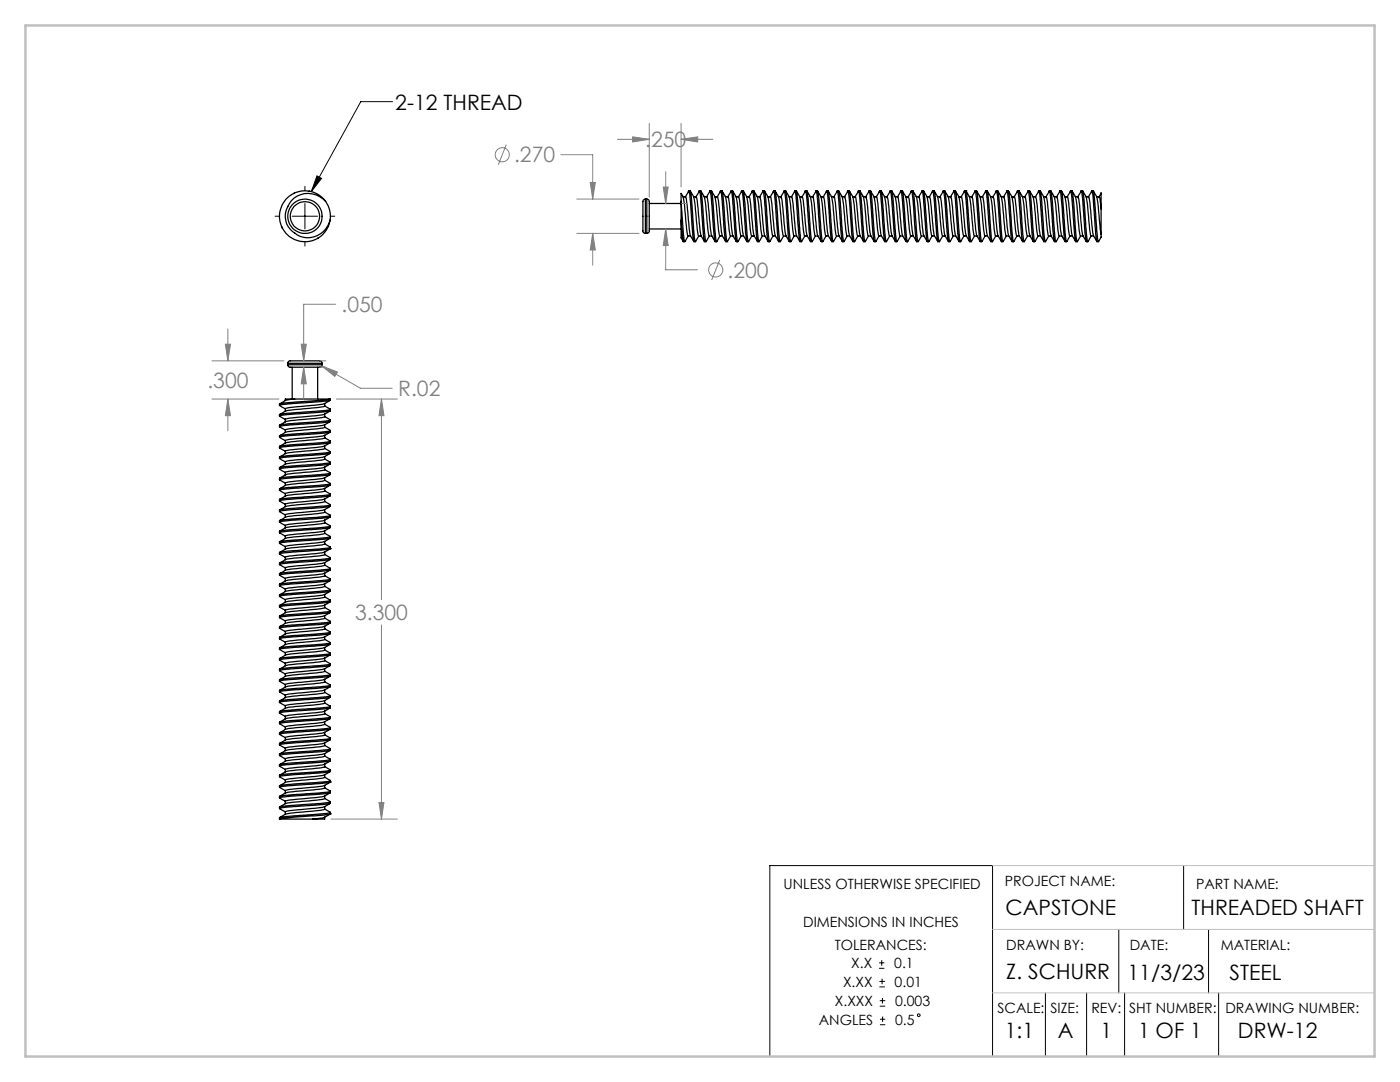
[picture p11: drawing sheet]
<svg xmlns="http://www.w3.org/2000/svg" width="279mm" height="216mm" viewBox="0 0 279 216" stroke-linecap="round" stroke-linejoin="round" font-family="sans-serif">
<g fill="none" stroke="#000" stroke-width=".25">
<path d="M58.8 38.5l-.2 .1M61.7 38.1l.1 .1M128.8 39.7l-.4 .2-.1 .2v5.8a.52 .52 0 0 0 .5 .7M128.8 39.7v6.9M128.8 39.7h.3M129.1 39.7l.3 .2 .2 .2v5.8a.52 .52 0 0 1-.5 .7M129.1 39.7v6.9M136.3 39.2h.5l.1 .3 .6 5.8a4.7 4.7 0 0 0 1 2.9M136.7 39.4l.8-1.3 .3 2.1 .5 7.4 .2 .6h.3M137.4 38.1h.4l.1 .8 .6 7.5 .2 1.8 .8-1.1M137.8 38.1a5.1 5.1 0 0 1 1 3.7l.3 3.9 .4 1.4M138.4 39.2h.6l.1 .7 .5 5.1a5.2 5.2 0 0 0 1 3.2"/>
<path d="M138.8 39.4l.8-1.3 .2 1.3 .6 8.2 .2 .6h.3M139.6 38.1h.2l.2 .3 .6 7.8 .3 2 .7-1.1M139.9 38.1a5.1 5.1 0 0 1 1 3.7l.4 3.9 .3 1.4M140.5 39.2h.5l.2 .3 .5 5.8a4.5 4.5 0 0 0 1 2.9M140.9 39.4l.8-1.3 .3 1.8 .6 7.6 .1 .7h.3M141.7 38.1a.45 .45 0 0 1 .4 .5l.6 7.3 .3 2.3 .7-1.1M142 38.1a5.1 5.1 0 0 1 1 3.7l.4 3.9 .3 1.4M142.6 39.2h.6l.2 .7 .5 5.1a5.2 5.2 0 0 0 .9 3.2M143.7 38.3l.1-.2 .3 1.3 .6 8.1 .1 .7h.3M143.7 38.3l-.6 1.1M143.8 38.1h.3l.2 .8 .5 7.5 .3 1.8 .7-1.1M144.1 38.1a5.1 5.1 0 0 1 1 3.7l.4 3.9 .3 1.4"/>
<path d="M144.7 39.2h.6l.1 .3 .6 5.8a4.5 4.5 0 0 0 .9 2.9M145.8 38.3l.1-.2 .3 1 .6 8.7 .2 .4h.2M145.8 38.3l-.6 1.1M145.9 38.1h.3l.1 .4 .7 8.2 .2 1.5 .7-1.1M146.2 38.1a5.1 5.1 0 0 1 1 3.7l.4 3.9 .3 1.4M146.9 39.2h.5l.2 .8 .5 5a5.2 5.2 0 0 0 .9 3.2M147.3 39.4l.8-1.3 .8 9.7 .1 .4h.4M148 38.1a.59 .59 0 0 1 .5 .8l.6 7.9 .2 1.4 .7-1.1M148.3 38.1a5.1 5.1 0 0 1 1.1 3.7l.3 3.9 .3 1.4M149 39.2h.5l.1 .4 .6 5.7a4.5 4.5 0 0 0 1 2.9M149.4 39.4l.8-1.3 .3 2.1 .5 7.4 .2 .6h.3M150.1 38.1h.4l.1 .5 .6 8.1 .2 1.5 .8-1.1"/>
<path d="M150.5 38.1a5.1 5.1 0 0 1 1 3.7l.3 3.9 .4 1.4M151.1 39.2h.6l.1 .8 .5 5.1a5.2 5.2 0 0 0 1 3.1M151.5 39.4l.8-1.3 .2 1.3 .6 8.2 .2 .6h.3M152.3 38.1l.3 .1 .2 1 .4 6.7 .4 2.3 .7-1.1M152.6 38.1a5.1 5.1 0 0 1 1 3.7l.4 3.9 .3 1.4M153.2 39.2h.5l.1 .2 .6 5.4a5.7 5.7 0 0 0 1 3.4M153.6 39.4l.8-1.3 .2 1 .7 8.5 .1 .6h.3M154.4 38.1h.3l.1 .6 .6 7.6 .3 1.9 .7-1.1M154.7 38.1a5.1 5.1 0 0 1 1 3.7l.4 3.9 .3 1.4M155.3 39.2h.6l.2 .8 .5 5.1a5 5 0 0 0 .9 3.1M155.8 39.4l.7-1.3 .3 1.7 .6 7.8a.52 .52 0 0 0 .4 .6M156.5 38.1l.3 .1 .3 1.4 .4 6.8 .3 1.8 .7-1.1"/>
<path d="M156.8 38.1a5.1 5.1 0 0 1 1 3.7l.4 3.9 .3 1.4M157.4 39.2h.6l.1 .2 .5 5.4a5.5 5.5 0 0 0 1 3.4M157.9 39.4l.7-1.3 .3 1.3 .6 7.8 .1 .9 .3 .1M158.6 38.1h.4v.4l.6 7.8 .3 1.9 .7-1.1M158.9 38.1a5.1 5.1 0 0 1 1 3.7l.4 3.9 .3 1.4M159.6 39.2h.5l.2 .8 .5 5.1a5 5 0 0 0 .9 3.1M160.6 38.3l.2-.2 .9 10 .4 .1M160.7 38.3l-.7 1.1M160.7 38.1a.58 .58 0 0 1 .5 .8l.6 7.8 .3 1.5 .6-1.1M161 38.1a5.1 5.1 0 0 1 1.1 3.7l.3 3.9 .3 1.4M161.7 39.2h.5l.1 .2 .6 5.5a5.5 5.5 0 0 0 1 3.3M162.1 39.4l.7-1.3 .4 1.7 .6 8 .1 .4h.3"/>
<path d="M162.8 38.1h.4M163.2 38.1l.2 1.5 .5 7a2.42 2.42 0 0 0 .3 1.6l.7-1.1M163.2 38.1a5.1 5.1 0 0 1 1 3.7l.3 3.9 .4 1.4M163.8 39.2h.6l.1 .8 .5 5.1a5 5 0 0 0 1 3.1M164.2 39.4l.8-1.3 .2 1.3 .7 8.4 .1 .4h.3M165 38.1h.3l.1 .6 .6 7.6 .3 1.9 .7-1.1M165.3 38.1a5.1 5.1 0 0 1 1 3.7l.4 3.9 .3 1.4M165.9 39.2h.5l.1 .2 .6 5.5a5.5 5.5 0 0 0 1 3.3M166.3 39.4l.8-1.3 .2 1 .7 8.4 .1 .7h.3M167.1 38.1h.3l.1 .6 .6 7.2 .3 2.3 .7-1.1M167.4 38.1a5.1 5.1 0 0 1 1 3.7l.4 3.9 .3 1.4M168 39.2h.6l.2 .8 .5 5.1a5 5 0 0 0 .9 3.1"/>
<path d="M168.5 39.4l.7-1.3 .3 1.7 .6 7.8 .1 .6h.3M169.2 38.1h.3l.2 .9 .6 7.7 .2 1.5 .7-1.1M169.5 38.1a5.1 5.1 0 0 1 1 3.7l.4 3.9 .3 1.4M170.1 39.2h.6l.1 .2 .5 5.5a5.5 5.5 0 0 0 1 3.3M170.6 39.4l.7-1.3a9.3 9.3 0 0 1 .4 3.4l.5 6.3 .1 .4h.3M171.3 38.1h.3l.1 .4 .7 8.2 .2 1.5 .7-1.1M171.6 38.1a5.1 5.1 0 0 1 1 3.7l.4 3.9 .3 1.4M172.3 39.2h.5l.1 .3 .6 5.6a5 5 0 0 0 .9 3.1M172.7 39.4l.8-1.3 .8 9.5 .2 .6h.3M173.4 38.1h.3l.2 .8 .6 7.8 .3 1.5 .6-1.1M173.7 38.1a5.1 5.1 0 0 1 1.1 3.7l.3 3.9 .3 1.4M174.4 39.2h.5l.1 .2 .6 5.5a5.5 5.5 0 0 0 1 3.3"/>
<path d="M175.4 38.3l.2-.2 .2 1.4 .7 8.4 .1 .3h.3M175.5 38.3l-.7 1.1M175.5 38.1h.4l.1 .9 .5 6.1a8.4 8.4 0 0 0 .4 3.1l.7-1.1M175.9 38.1a5.1 5.1 0 0 1 1 3.7l.3 3.9 .4 1.4M176.5 39.2h.6l.1 .5 .5 5.4a5 5 0 0 0 1 3.1M176.9 39.4l.8-1.3 .3 2.2 .6 7.7 .1 .2h.3M177.7 38.1h.3l.1 .7 .6 7.9 .3 1.5 .7-1.1M178 38.1a5.1 5.1 0 0 1 1 3.7l.4 3.9 .3 1.4M178.6 39.2h.5l.1 .2 .6 5.5a5.5 5.5 0 0 0 1 3.3M179 39.4l.8-1.3 .3 2.1 .6 7.5 .1 .5h.3M179.8 38.1a.48 .48 0 0 1 .4 .6l.6 7.1 .3 2.4M180.1 38.1a5.1 5.1 0 0 1 1 3.7l.4 3.9 .3 1.4"/>
<path d="M180.7 39.2h.6l.1 .5 .6 5.4a5 5 0 0 0 .9 3.1M181.2 39.4l.7-1.3 .3 2.1 .6 7.3 .1 .7h.3M181.9 38.1h.3l.2 .6 .5 7.6 .3 1.9 .7-1.1M182.2 38.1a5.1 5.1 0 0 1 1 3.7l.4 3.9 .3 1.4M182.8 39.2h.6l.1 .2 .5 5.5a5.4 5.4 0 0 0 1 3.3M183.9 38.3l.1-.2 .3 1 .6 8.4 .1 .7h.3M183.9 38.3l-.6 1.1M184 38.1h.3l.2 .6 .5 7.6 .3 1.9 .7-1.1M184.3 38.1a5.1 5.1 0 0 1 1 3.7l.4 3.9 .3 1.4M185 39.2h.5l.2 .5 .5 5.5a4.9 4.9 0 0 0 .9 3M186 38.3l.2-.2 .8 9.6 .1 .5h.4M186.1 38.3l-.7 1.1"/>
<path d="M186.1 38.1a.53 .53 0 0 1 .5 .6l.5 7.7 .3 1.8 .7-1.1M186.4 38.1a5.1 5.1 0 0 1 1.1 3.7l.3 3.9 .3 1.4M187.1 39.2h.5l.1 .2 .6 5.5a5.4 5.4 0 0 0 1 3.3M188.1 38.3l.2-.2 .3 1.7 .6 8 .1 .4h.3M188.2 38.3l-.7 1.1M188.2 38.1h.4l.1 .6 .6 7.6 .2 1.9 .8-1.1M188.6 38.1a5.1 5.1 0 0 1 1 3.7l.3 3.9 .4 1.4M189.2 39.2h.5l.2 .5 .5 5.5a4.9 4.9 0 0 0 1 3M189.6 39.4l.8-1.3 .3 1.7 .5 7.4 .1 .9 .4 .1M190.4 38.1h.2l.2 .3 .6 8.3 .3 1.5 .7-1.1M190.7 38.1a5.1 5.1 0 0 1 1 3.7l.4 3.9 .3 1.4M191.3 39.2h.5l.1 .2 .6 5.5a5.3 5.3 0 0 0 1 3.3"/>
<path d="M191.7 39.4l.8-1.3 .3 2.1 .6 7.4 .1 .6h.3M192.5 38.1h.3M192.8 38.1h.1M192.8 38.1a5.1 5.1 0 0 1 1 3.7l.4 3.9 .3 1.4-.6 1.1-.2-.2-.2-1.3-.4-6.7zM193.4 39.2h.6l.1 .5 .6 5.5a4.9 4.9 0 0 0 .9 3M193.9 39.4l.7-1.3 .3 1.3 .6 8.4 .1 .4h.3M194.6 38.1h.3l.2 .6 .6 8 .2 1.5 .7-1.1M194.9 38.1a5.1 5.1 0 0 1 1 3.7l.4 3.9 .3 1.4M195.5 39.2h.6l.1 .2 .5 5.5a5.3 5.3 0 0 0 1 3.3M196 39.4l.7-1.3 .3 1.4 .6 8.1 .1 .6h.3M196.7 38.1h.3M197 38.1l.3 1.6 .5 6.7a2.88 2.88 0 0 0 .3 1.8l.6-1.1"/>
<path d="M197 38.1a5.1 5.1 0 0 1 1 3.7l.4 3.9 .3 1.4M197.7 39.2h.5l.2 .5 .5 5.5a4.9 4.9 0 0 0 .9 3M198.1 39.4l.8-1.3 .2 1.3 .6 8.1 .1 .7h.4M198.8 38.1h.3l.1 .3 .5 6a11.5 11.5 0 0 0 .5 3.8l.6-1.1M199.1 38.1a5.1 5.1 0 0 1 1.1 3.7l.3 3.9 .3 1.4M199.8 39.2h.5l.1 .2 .6 5.5a5.3 5.3 0 0 0 1 3.3M200.2 39.4l.8-1.3 .8 9.1 .2 1h.3M200.9 38.1h.3l.2 .3 .6 8.3 .2 1.5 .8-1.1M201.3 38.1a5.1 5.1 0 0 1 1 3.7l.3 3.9 .4 1.4M201.9 39.2h.5l.2 .6 .5 5.4a4.8 4.8 0 0 0 1 3M202.3 39.4l.8-1.3 .3 1.7 .5 7.5 .2 .9h.3M203.1 38.1h.3l.2 .8 .5 7.9 .3 1.4 .7-1.1"/>
<path d="M203.4 38.1a5.1 5.1 0 0 1 1 3.7l.4 3.9 .3 1.4M204 39.2h.5l.1 .2 .6 5.5a5.3 5.3 0 0 0 1 3.3M204.4 39.4l.8-1.3 .3 1.3 .6 8.4 .1 .4h.3M205.2 38.1h.3l.1 .6 .6 7.7 .3 1.8 .7-1.1M205.5 38.1a5.1 5.1 0 0 1 1 3.7l.4 3.9 .3 1.4M206.1 39.2h.6l.1 .6 .6 5.4a4.8 4.8 0 0 0 .9 3M206.6 39.4l.7-1.3 .3 1.3 .6 8.4 .1 .4h.3M207.3 38.1h.3l.2 .6 .6 8 .2 1.5 .7-1.1M207.6 38.1a5.1 5.1 0 0 1 1 3.7l.4 3.9 .3 1.4M208.2 39.2h.6l.1 .2 .5 5.6a5.2 5.2 0 0 0 1 3.2M208.7 39.4l.7-1.3 .4 2.5 .4 6.3 .2 1.2 .3 .1M209.4 38.1a.54 .54 0 0 1 .5 .8l.5 7 .3 2.3 .7-1.1"/>
<path d="M209.7 38.1a5.1 5.1 0 0 1 1 3.7l.4 3.9 .3 1.4M210.4 39.2h.5l.2 .6 .5 5.4a4.8 4.8 0 0 0 .9 3M210.8 39.4l.7-1.3 .3 1.4 .6 8 .1 .7h.4M211.5 38.1h.3M211.8 38.1a5.1 5.1 0 0 1 1.1 3.7l.3 3.9 .3 1.4-.7 1.1-.2-1.5-.4-6.2zM212.5 39.2h.5l.1 .2 .6 5.6a5.2 5.2 0 0 0 1 3.2M212.9 39.4l.8-1.3 .2 1.3 .6 7.9 .2 .9h.3M213.6 38.1h.4l.1 .8 .6 7.5 .2 1.8 .8-1.1M214 38.1a5.1 5.1 0 0 1 1 3.7l.3 3.9 .4 1.4M214.6 39.2h.5l.2 .6 .5 5.4a4.8 4.8 0 0 0 1 3M215 39.4l.8-1.3 .3 1.7 .5 7.8 .2 .6h.3M215.8 38.1h.3l.1 .6 .6 7.6 .3 1.9 .7-1.1"/>
<path d="M216.1 38.1a5.1 5.1 0 0 1 1 3.7l.4 3.9 .3 1.4M216.7 39.2h.5l.1 .2 .6 5.6a5.2 5.2 0 0 0 1 3.2M217.1 39.4l.8-1.3 .2 1 .7 8.7 .1 .4h.3M217.9 38.1h.3l.1 .6 .6 7.1 .3 2.4a1.5 1.5 0 0 0 .5-1.4M218.2 38.1a5.1 5.1 0 0 1 1 3.7l.5 5M218.8 39.2l.6 .1 .3 2.4M219.3 39.4l.4-.9v3.2M56.3 45.3v.1M56.3 45.5h.1M63.6 47.4l-.1 .1M65 40.2a4.5 4.5 0 0 0-6.1-.9 4.5 4.5 0 0 0-1.4 6 4.6 4.6 0 0 0 7.6 .3l.8-1.6M65 40.2l-.2-.3a5.1 5.1 0 0 0-4.9-1.7 5.1 5.1 0 0 0-2.6 8.6 5.1 5.1 0 0 0 8.6-2.8"/>
<path d="M65 40.2a5.1 5.1 0 0 1 .9 3.8M128.8 46.6h.3M129.6 40.6h6.3M129.6 45.7h6.3M135.9 40.2v-1.6a6.7 6.7 0 0 1 .8 3.8l.3 3.3 .3 1.4M135.9 40.2l.5 6.5 .3 1.5 .6-1.1M135.9 44v3.4l.4 .8M135.9 44l.4 4 .1 .2h.3M135.9 40.2v3.8M137.3 47.1h.5M139.5 47.1h.4M141.6 47.1h.5"/>
<path d="M143.7 47.1h.5M145.8 47.1h.5M147.9 47.1h.5M150 47.1h.5M152.2 47.1h.4M154.3 47.1h.5M156.4 47.1h.5M158.5 47.1h.5M160.6 47.1h.5M162.7 47.1h.5M164.9 47.1h.4M167 47.1h.5"/>
<path d="M169.1 47.1h.5M171.2 47.1h.5M173.3 47.1h.5M175.4 47.1h.5M177.6 47.1h.4M179.7 47.1h.5M181.8 47.1l-.7 1.1M181.8 47.1h.5M183.9 47.1h.5M186 47.1h.5M188.1 47.1h.5M190.3 47.1h.4"/>
<path d="M192.4 47.1h.5M194.5 47.1h.5M196.6 47.1h.5M198.7 47.1h.5M200.8 47.1h.5M203 47.1h.4M205.1 47.1h.5M207.2 47.1h.5M209.3 47.1h.5M211.4 47.1h.5M213.5 47.1h.5M215.7 47.1h.4"/>
<path d="M217.8 47.1h.5M219.7 41.7v5.1M57.4 72.8l.2 .3a12.5 12.5 0 0 0 3.9 .2h2.4l.3-.2 .1-.3M57.4 72.5l.2-.4a12.5 12.5 0 0 1 3.9-.1h2.4l.3 .2 .1 .3M57.4 72.8h6.9M57.4 72.5h6.9M57.4 72.5v.3M58.3 73.3v6.3M58.8 79.6a5.2 5.2 0 0 0-3 1M58.8 79.6h-1.9v.3M58.8 79.6h7.1l-2.1 .3-7.4 .5-.6 .2v.3M63.4 73.3v6.3"/>
<path d="M64.3 72.5v.3M65.9 79.9a5.4 5.4 0 0 1-3.7 1l-2.1 .2a8.4 8.4 0 0 0-3.2 .5M65.9 79.9l-1.9 .3-6.6 .4-1.6 .3M65.9 79.6v.3M55.8 80.9l1.1 .7M55.8 83l1.1 .7M55.8 85.1l1.1 .7M55.8 89.4l1.1 .6M55.8 93.6l1.1 .7M55.8 95.7l1.1 .7M55.8 99.9l1.1 .7M55.8 83l1.1-.2 7.9-.6 1.1-.2a5.4 5.4 0 0 1-3.7 1l-2.1 .2a8.4 8.4 0 0 0-3.2 .5"/>
<path d="M55.8 85.1l.8-.2 7.4-.5 1.9-.3a5.4 5.4 0 0 1-3.7 1l-2.1 .2a8.4 8.4 0 0 0-3.2 .5M55.8 99.9l1.5-.2 6.7-.5 1.9-.3a5.4 5.4 0 0 1-3.7 1l-2.1 .3a8.4 8.4 0 0 0-3.2 .4M55.8 91.5l1.1 .6M55.8 97.9l1.1 .6M56.9 81.6v.5M56.9 83.7v.5M56.9 85.8v.5M56.9 87.9v.5M56.9 90v.5M56.9 92.1v.5M56.9 94.3v.5M56.9 96.4v.5"/>
<path d="M56.9 98.5v.5M64.8 81l-1.3 .3-4.8 .4a4.5 4.5 0 0 0-2.9 1M64.8 85.3l-1.3 .2-4.8 .5a4.5 4.5 0 0 0-2.9 .9M64.8 89.5l-1.3 .3-4.8 .4a4.5 4.5 0 0 0-2.9 1M64.8 93.7l-1.3 .3-4.8 .4a4.5 4.5 0 0 0-2.9 1M64.8 98l-1.3 .2-4.8 .5a4.5 4.5 0 0 0-2.9 .9M64.8 89.5l1.1 .7-1.7 .3-7.6 .5a.58 .58 0 0 0-.8 .5l1.1-.3 6.7-.4 2.3-.3a5.4 5.4 0 0 1-3.7 1l-2.1 .2a8.4 8.4 0 0 0-3.2 .4M64.8 95.8l1.1 .7-1.3 .3-8.1 .6-.7 .1v.3l.8-.2 7.4-.5 1.9-.3a5.4 5.4 0 0 1-3.7 1l-2.1 .2a8.4 8.4 0 0 0-3.2 .5M64.8 82.6v.5l-.5 .2-5.4 .6a5.2 5.2 0 0 0-3.1 .9M64.8 87.4l-1.9 .3-4 .4a5.2 5.2 0 0 0-3.1 .9M64.8 91.6l-1.9 .4-4 .3a5 5 0 0 0-3.1 1M64.8 95.3v.5l-.5 .2-5.4 .6a5 5 0 0 0-3.1 .9"/>
<path d="M64.8 99.6v.5l-.5 .2-5.4 .5a5 5 0 0 0-3.1 .9M64.8 81l1.1 .7M64.8 83.1l1.1 .7-1.3 .3-8.3 .6a.48 .48 0 0 0-.5 .4M64.8 85.2l1.1 .7-1.3 .3-8.3 .6-.5 .1v.3M64.8 87.3l1.1 .8-1.3 .2-8.1 .6-.7 .1v.4M64.8 91.6l1.1 .7-1.7 .3-7.4 .5-1 .2v.3M64.8 93.7l1.1 .7-1 .2-8.4 .6-.7 .2v.3M64.8 97.9l1.1 .7-1.8 .3-7.6 .6-.6 .1-.1 .3M64.8 84.7v.6M64.8 86.9v.5M64.8 89v.5M64.8 91.1v.5"/>
<path d="M64.8 93.2v.5M64.8 97.4v.6M64.8 80.5v.5M65.9 86.2l-1.5 .3-7.5 .5-1.1 .2 1.1 .7M65.9 86.2a5.4 5.4 0 0 1-3.7 1l-2.1 .3a8.4 8.4 0 0 0-3.2 .4M65.9 88.3a5.4 5.4 0 0 1-3.7 1.1l-2.1 .2a8.4 8.4 0 0 0-3.2 .4M65.9 92.6a5.4 5.4 0 0 1-3.7 1l-2.1 .2a8.4 8.4 0 0 0-3.2 .5M65.9 94.7a5.4 5.4 0 0 1-3.7 1l-2.1 .2a8.4 8.4 0 0 0-3.2 .5M65.9 88.3l-1.9 .3-7.1 .5-1.1 .3M65.9 92.6l-1.5 .2-7.4 .5-1.2 .3M65.9 94.7l-1.9 .3-7.3 .5-.9 .2M65.9 82h.1"/>
<path d="M65.9 83.8v.3M65.9 85.9v.3M65.9 88v.3M65.9 90.1v.4M65.9 92.3v.3M65.9 94.4v.3M65.9 96.5v.3M65.9 98.6v.3M65.9 81.7l-1.3 .3-7.8 .5-1 .2v.3M65.9 81.7v.3M55.8 106.3l1.1 .7M55.8 108.4l1.1 .7"/>
<path d="M55.8 110.5l1.1 .7M55.8 112.6l1.1 .7M55.8 114.8l1.5-.3 6.8-.5 1.8-.3a5.4 5.4 0 0 1-3.7 1.1l-2.1 .2a8.4 8.4 0 0 0-3.2 .4zM55.8 116.9l1.1-.3 7.9-.5 1.1-.2a5.4 5.4 0 0 1-3.7 1l-2.1 .2a8.4 8.4 0 0 0-3.2 .4zM55.8 108.4l1.6-.3 6.2-.4 2.3-.3a5.4 5.4 0 0 1-3.7 1l-2.1 .2a8.4 8.4 0 0 0-3.2 .5M55.8 110.5l.9-.2 7.6-.6 1.6-.2a5.4 5.4 0 0 1-3.7 1l-2.1 .2a8.4 8.4 0 0 0-3.2 .5M55.8 102l10.1-1a5.4 5.4 0 0 1-3.7 1.1l-2.1 .2a8.4 8.4 0 0 0-3.2 .4zM55.8 104.1l8.2-.7 1.9-.2a5.4 5.4 0 0 1-3.7 1l-2.1 .2a8.4 8.4 0 0 0-3.2 .4l-1.1-.6zM56.9 100.6v.5M56.9 102.7v.5M56.9 104.8v.5M56.9 107v.5"/>
<path d="M56.9 109.1v.5M56.9 111.2v.5M56.9 113.3v.5M56.9 115.4v.5M56.9 117.5v.5M56.9 119.7v.5M64.8 102.2l-1.3 .3-4.4 .4a5.5 5.5 0 0 0-3.3 1M64.8 106.4l-.9 .3-4.8 .4a5.5 5.5 0 0 0-3.3 1M64.8 110.7l-1 .2-4.7 .4a5.5 5.5 0 0 0-3.3 1M64.8 114.9l-1 .2-4.7 .5a5.4 5.4 0 0 0-3.3 1M64.8 119.1l-1 .3-4.7 .4a5.3 5.3 0 0 0-3.3 1M64.8 103.8v.5l-.5 .2-5.4 .5a5 5 0 0 0-3.1 1"/>
<path d="M64.8 108v.5l-.5 .2-5.4 .6a5 5 0 0 0-3.1 .9M64.8 112.3v.5l-.5 .2-5.5 .5a5 5 0 0 0-3 .9M64.8 117l-2 .4-4 .3a5 5 0 0 0-3 1M64.8 100l1.1 .8-1.3 .2-8.2 .6a.48 .48 0 0 0-.6 .5M64.8 101.7v.5l1.1 .7-9.5 .9a.45 .45 0 0 0-.6 .4M64.8 104.3l1.1 .7-1.3 .2-7.4 .6-1.4 .2v.3M64.8 105.9v.5l1.1 .7-9.1 .8-1 .2v.3M64.8 108.5l1.1 .7-1.3 .3-7.8 .5-1 .2v.3M64.8 110.6l1.1 .7-2.2 .4-7.2 .5-.7 .1v.3M64.8 112.7l1.1 .8-2.1 .3-7.4 .5-.6 .1v.4M64.8 114.9l1.1 .7-.6 .1-9 .8-.5 .1v.3M64.8 117l1.1 .7-2.5 .3-7.2 .6-.4 .1v.3"/>
<path d="M64.8 119.1l1.1 .7-1.7 .3-7.4 .5-1 .2v.3M64.8 110.1v.6M64.8 114.4v.5M64.8 116.5v.5M64.8 118.6v.5M65.9 105.3a5.4 5.4 0 0 1-3.7 1l-2.1 .2a8.4 8.4 0 0 0-3.2 .5M65.9 111.6a5.4 5.4 0 0 1-3.7 1l-2.1 .3a8.4 8.4 0 0 0-3.2 .4M65.9 118a5.4 5.4 0 0 1-3.7 1l-2.1 .2a8.4 8.4 0 0 0-3.2 .5M65.9 117.7v.3l-.5 .1-8.5 .6-1.1 .3 1.1 .7M65.9 100.7v.3M65.9 103.1v.1M65.9 105v.3l-.6 .1-7.6 .6-1.9 .3"/>
<path d="M65.9 109.5h.1M65.9 111.3a.53 .53 0 0 1-.7 .5l-7.5 .5-1.9 .3M65.9 113.4v.3M65.9 119.8v.3l-.8 .2-7.8 .5-1.5 .3M65.9 102.8v.3M65.9 107.1v.3M65.9 109.2v.3M65.9 115.5v.4M55.8 121.1l1.1 .7M55.8 123.2l1.1 .7M55.8 125.3l1.1 .7M55.8 127.5l1.1 .6"/>
<path d="M55.8 129.6l1.1 .6M55.8 131.7l1.1 .7M55.8 133.8l1.5-.3 7.1-.5 1.5-.2a5.4 5.4 0 0 1-3.7 1l-2.1 .2a8.4 8.4 0 0 0-3.2 .5zM55.8 135.9l1.1 .7M55.8 138.1l1.1 .6M55.8 123.2l.8-.2 8.2-.6 1.1-.2a5.4 5.4 0 0 1-3.7 1l-2.1 .2a8.4 8.4 0 0 0-3.2 .5M55.8 127.5l.8-.3 7-.4 2.3-.4a5.4 5.4 0 0 1-3.7 1.1l-2.1 .2a8.4 8.4 0 0 0-3.2 .4M55.8 129.6l1.2-.3 7.4-.5 1.5-.2a5.4 5.4 0 0 1-3.7 1l-2.1 .2a8.4 8.4 0 0 0-3.2 .4M55.8 131.7l.8-.2 6.5-.5 2.8-.3a5.4 5.4 0 0 1-3.7 1l-2.1 .2a8.4 8.4 0 0 0-3.2 .5M55.8 135.9l.8-.2 7.8-.6 1.5-.2a5.4 5.4 0 0 1-3.7 1l-2.1 .2a8.4 8.4 0 0 0-3.2 .5M55.8 138l1.9-.3 6.7-.4 1.5-.3a5.4 5.4 0 0 1-3.7 1l-2.1 .3a8.4 8.4 0 0 0-3.2 .4M56.9 121.8v.5"/>
<path d="M56.9 123.9v.5M56.9 126v.5M56.9 128.1v.5M56.9 130.2v.5M56.9 132.4v.5M56.9 134.5v.5M56.9 136.6v.5M56.9 138.7v.5M64.8 123.4l-1 .2-4.7 .4a5.3 5.3 0 0 0-3.3 1M64.8 127.6l-1 .2-4.7 .5a5.3 5.3 0 0 0-3.3 1M64.8 131.8l-1 .3-4.7 .4a5.3 5.3 0 0 0-3.3 1M64.8 136.1l-1 .2-4.8 .4a5.3 5.3 0 0 0-3.2 1"/>
<path d="M64.8 120.7v.5l-.5 .2-5.5 .6a4.9 4.9 0 0 0-3 .9M64.8 125v.5l-.3 .1-5.7 .6a4.9 4.9 0 0 0-3 .9M64.8 129.2v.5l-.3 .2-5.7 .5a4.8 4.8 0 0 0-3 1M64.8 133.4v.5l-.3 .2-5.7 .6a4.8 4.8 0 0 0-3 .9M64.8 137.7v.5l-.3 .1-5.7 .6a4.8 4.8 0 0 0-3 .9M64.8 121.2l1.1 .7-1.7 .3-7.8 .6a.52 .52 0 0 0-.6 .4M64.8 123.3l1.1 .7-1.3 .3-7.8 .5-1 .3v.2M64.8 125.4l1.1 .8-1.8 .2-7.6 .6-.7 .2v.3M64.8 127.1v.5l1.1 .7-2.1 .3-7.2 .5-.8 .2v.3M64.8 129.7l1.1 .7-.7 .2-8.6 .6a.59 .59 0 0 0-.8 .5M64.8 131.3v.5l1.1 .7-9.6 .9-.5 .1v.3M64.8 133.9l1.1 .7-1.7 .3-7.7 .6-.7 .1v.3"/>
<path d="M64.8 136l1.1 .7-2.1 .4-7.4 .5a.48 .48 0 0 0-.6 .4M64.8 138.1l1.1 .8-1.3 .2-8.4 .6-.4 .1v.4M64.8 122.8v.6M64.8 135.5v.6M64.8 139.8v.5M65.9 120.1a5.4 5.4 0 0 1-3.7 1l-2.1 .2a8.4 8.4 0 0 0-3.2 .5M65.9 124.3a5.4 5.4 0 0 1-3.7 1l-2.1 .3a8.4 8.4 0 0 0-3.2 .4M65.9 124.3l-2.8 .4-5.8 .4-1.5 .2M65.9 122.2h.1M65.9 124v.3M65.9 126.1v.3M65.9 130.4v.3"/>
<path d="M65.9 132.8h.1M65.9 134.6v.3M65.9 121.9v.3M65.9 128.2v.4M65.9 132.5v.3M65.9 136.7v.3M65.9 138.8v.3M55.8 140.2l1.1 .6M55.8 142.3l1.1 .6M55.8 150.7l1.1-.2 7.1-.5 1.9-.3a5.4 5.4 0 0 1-3.7 1l-2.1 .3a8.4 8.4 0 0 0-3.2 .4zM55.8 152.9l1.1 .6M55.8 159.2l1.1 .7"/>
<path d="M55.8 140.2l1.2-.3 7.8-.6 1.1-.2a5.4 5.4 0 0 1-3.7 1.1l-2.1 .2a8.4 8.4 0 0 0-3.2 .4M55.8 142.3l1.2-.3 7.8-.5 1.1-.2a5.4 5.4 0 0 1-3.7 1l-2.1 .2a8.4 8.4 0 0 0-3.2 .4M55.8 159.2l1.5-.3 7.1-.5 1.5-.2a5.4 5.4 0 0 1-3.7 1l-2.1 .2a8.4 8.4 0 0 0-3.2 .5M55.8 144.4l1.1 .7M55.8 146.5l1.1 .7M55.8 155l1.1 .6M55.8 157.1l1.1 .7M55.8 146.5h.1M56.9 140.8v.5M56.9 142.9v.5M56.9 145.1v.5M56.9 147.2v.5"/>
<path d="M56.9 149.3v.5M56.9 151.4v.5M56.9 153.5v.5M56.9 155.6v.5M56.9 157.8v.5M56.9 159.9v.5M64.8 140.3l-1 .2-4.8 .5a5.2 5.2 0 0 0-3.2 1M64.8 144.5l-.7 .2-5.1 .5a5.2 5.2 0 0 0-3.2 1M64.8 148.8l-.7 .2-5.1 .4a5.2 5.2 0 0 0-3.2 1M64.8 153l-.7 .2-5.1 .5a5.2 5.2 0 0 0-3.2 1M64.8 157.2l-.7 .2-5.1 .5a5.2 5.2 0 0 0-3.2 1M64.8 142.4l1.1 .7-1.7 .3-7.7 .5-.7 .2v.3l1.2-.3 6.1-.4 2.8-.3a5.4 5.4 0 0 1-3.7 1l-2.1 .2a8.4 8.4 0 0 0-3.2 .5"/>
<path d="M64.8 153l1.1 .7-1.3 .2-7.8 .6-1 .2v.3l1.5-.3 6.3-.4 2.3-.3a5.4 5.4 0 0 1-3.7 1l-2.1 .2a8.4 8.4 0 0 0-3.2 .4M64.8 155.1l1.1 .7a15.1 15.1 0 0 1-4.4 .4l-5.3 .5-.4 .1v.3l.9-.2 7.7-.6 1.5-.2a5.4 5.4 0 0 1-3.7 1l-2.1 .2a8.4 8.4 0 0 0-3.2 .5M64.8 142.4l-1.6 .3-4.4 .4a4.8 4.8 0 0 0-3 1M64.8 146.6l-1.6 .4-4.4 .4a4.8 4.8 0 0 0-3 .9M64.8 150.4v.5l-.3 .1-5.7 .6a4.7 4.7 0 0 0-3 .9M64.8 154.6v.5l-.3 .2-5.7 .5a4.7 4.7 0 0 0-3 1M64.8 158.8v.5l-.3 .2-5.7 .6a4.7 4.7 0 0 0-3 .9M64.8 140.3l1.1 .6M64.8 144.5l1.1 .7M64.8 146.6l1.1 .7-1.3 .3-8.2 .6-.6 .1v.3M64.8 148.7l1.1 .7-1.8 .3-7.6 .6a.53 .53 0 0 0-.7 .4M64.8 150.8l1.1 .7"/>
<path d="M64.8 156.7v.5l1.1 .7-2.1 .3-6.7 .5-1.3 .2v.3M64.8 159.3l1.1 .7-2.1 .3-7.5 .6-.5 .1v.3l1.5-.3 7-.5 1.6-.2M64.8 141.9v.5M64.8 144v.5M64.8 146.1v.5M64.8 148.2v.6M64.8 152.5v.5M65.9 147.6l-1.5 .2-7.5 .6-1.1 .2 1.1 .7M65.9 147.6a5.4 5.4 0 0 1-3.7 1l-2.1 .2a8.4 8.4 0 0 0-3.2 .5M65.9 151.8a5.4 5.4 0 0 1-3.7 1.1l-2.1 .2a8.4 8.4 0 0 0-3.2 .4M65.9 145.2l-1.3 .3-8.2 .5-.6 .2v.3l1.6-.3 6.2-.4 2.3-.3a5.4 5.4 0 0 1-3.7 1l-2.1 .2a8.4 8.4 0 0 0-3.2 .5M65.9 149.4v.3"/>
<path d="M65.9 151.5a.49 .49 0 0 1-.2 .5 .49 .49 0 0 1-.5 0l-7.9 .6-1.5 .3M65.9 153.6v.4M65.9 156h.1M65.9 160v.3M65.9 140.9l-1.4 .3-8 .6-.6 .1-.1 .4M65.9 151.5l-1 .3-8.4 .6a.55 .55 0 0 0-.7 .5M65.9 140.9v.3M65.9 143.1v.3M65.9 145.2v.3M65.9 147.3v.3M65.9 155.8v.2M65.9 157.9v.3"/>
<path d="M55.8 163.4l1.2-.2 7.4-.5 1.5-.3a5.3 5.3 0 0 1-3.5 1M55.8 163.4h6.6M55.8 161.4l1.1 .6M55.8 161.4h.1M56.9 162v.5M62.4 163.4h2.4M64.8 161.5l-.7 .2-5.1 .4a5.9 5.9 0 0 0-3.2 1M64.8 160.9v.5l1.1 .8-9.7 .8-.4 .1v.3M64.8 163.1v.3M65.9 160.3a5.4 5.4 0 0 1-3.7 1l-2.1 .2a8.4 8.4 0 0 0-3.2 .5M65.9 162.4h.1M65.9 162.1v.3"/>
<circle cx="60.9" cy="43.1" r="3.4"/>
<circle cx="60.9" cy="43.2" r="2.91"/>
</g>
<g fill="none" stroke="#808080" stroke-width=".2">
<path d="M101 28.9l-1.6 4M111.9 30.9h6.4v8.8M115.1 39.7h12.4M117.8 36.4h1l-.5 3.3zM123.2 27.8h6.4M126.3 27.3l3.3 .5-3.3 .5zM129.6 24.6v14.7M132.4 37.3h.9l-.4 3.3zM132.9 34.3v6.3M135.9 27.8l3.3-.5v1zM135.9 24.6v12.7M135.9 27.8h6.4"/>
<path d="M115.1 46.6h12.4M118.3 46.6l.5 3.3h-1zM118.3 46.6v6.3M132.9 45.7l.4 3.3h-.9zM132.9 45.7v8.1h6.3M136 40.6h1.2M143.7 51.9l-1.7 4M42.3 72h14.4M42.3 79.6h13.4M45 68.7h1l-.5 3.3zM45.5 79.6l.5 3.3h-1zM45.5 65.7v6.3"/>
<path d="M45.5 79.6v6.4M60.1 68.7h1l-.5 3.3zM60.6 73.3l.5 3.3h-1zM60.6 73.3v6.3M63.8 72h1.3M63.8 73.3h1.3M64.2 73l3.1 1.2-.5 .9zM64.2 73l7.7 4.5h6.4M67 60.7h-6.4v11.3M67.1 79.6h12.2M76.1 79.6l.5 3.3h-1zM76.1 79.6v40.1"/>
<path d="M76.1 124.7v38.7M66.1 163.4h13.2M75.6 160.1h1l-.5 3.3z"/>
<circle cx="100.2" cy="30.9" r="1.4"/>
<circle cx="142.8" cy="53.9" r="1.42"/>
</g>
<g fill="none" stroke="#000" stroke-width=".2">
<path d="M60.9 37.2v.9M63.3 35.1l.9 .5-2.1 2.6zM78.4 20.3h-6.4l-9.9 17.9M54.9 43.1h.9M58.3 43.1h5.1M60.9 40.6v5.1M60.9 48.2v.9M65.9 43.1h.9M236.2 172.7v12.8M175.4 193.2h1.1M175.4 192.1h1.1M175.5 196.9h1.1"/>
<path d="M175.5 195.8h1.1M175.6 199.7h1.1M176 191.6v1.1M176 195.3v1.1M176.1 199.1v1.1M208.6 198.1v12.7M216.9 198.1v12.7M223.3 185.5v12.6M224.4 198.1v12.7M241.2 185.5v12.6M243.2 198.1v12.7M153.6 210.8v-38.1h44.5v38.1"/>
<path d="M175.6 200.8h1.1M175.6 204.5h1.1M175.6 203.4h1.1M176.1 202.8v1.1"/>
<circle cx="183.3" cy="202.6" r=".28"/>
</g>
<path d="M198.1 172.7h76.2v12.8h-76.2M198.1 198.1h76.2" fill="none" stroke="#c0c0c0" stroke-width=".2"/>
<path d="M5.1 5.1h269.2v205.7h-269.2z" fill="none" stroke="#c0c0c0" stroke-width=".5"/>
<path d="M63.3 35.1l.9 .5-2.1 2.6z" fill="#000"/>
<path d="M117.8 36.4h1l-.5 3.3zM118.3 46.6l.5 3.3h-1zM135.9 27.8l3.3-.5v1zM126.3 27.3l3.3 .5-3.3 .5zM132.9 45.7l.4 3.3h-.9zM132.4 37.3h.9l-.4 3.3zM64.2 73l2.6 2.1 .5-.9zM45 68.7h1l-.5 3.3zM45.5 79.6l.5 3.3h-1zM60.6 73.3l.5 3.3h-1zM60.1 68.7h1l-.5 3.3zM76.1 79.6l.5 3.3h-1zM75.6 160.1h1l-.5 3.3z" fill="#808080"/>
<g font-size="4.2">
<text x="78.9" y="21.9">2-12 THREAD</text>
<text x="200.7" y="182.7">CAPSTONE</text>
<text x="237.8" y="182.7">THREADED SHAFT</text>
<text x="200.8" y="195.4">Z. SCHURR</text>
<text x="225" y="195.5">11/3/23</text>
<text x="245.4" y="195.5">STEEL</text>
<text x="200.6" y="207.1">1:1</text>
<text x="211.1" y="207.1">A</text>
<text x="219.6" y="207.1">1</text>
<text x="227.1" y="207.1">1 OF 1</text>
<text x="247" y="207.1">DRW-12</text>
</g>
<g font-size="4.2" fill="#808080">
<text x="128.8" y="29.4">.250</text>
<text x="102.6" y="32.4">.270</text>
<text x="145.2" y="55.4">.200</text>
<text x="68.2" y="62.3">.050</text>
<text x="41.4" y="77.5">.300</text>
<text x="79.5" y="79">R.02</text>
<text x="70.9" y="123.8">3.300</text>
</g>
<g font-size="2.8">
<text x="156.4" y="177.3">UNLESS OTHERWISE SPECIFIED</text>
<text x="200.5" y="176.8">PROJECT NAME:</text>
<text x="238.7" y="177.3">PART NAME:</text>
<text x="160.3" y="185">DIMENSIONS IN INCHES</text>
<text x="166.6" y="189.6">TOLERANCES:</text>
<text x="200.8" y="189.6">DRAWN BY:</text>
<text x="225.5" y="189.6">DATE:</text>
<text x="243.6" y="189.6">MATERIAL:</text>
<text x="168.2" y="196.9">X.XX</text>
<text x="169.9" y="193.2">X.X</text>
<text x="178.5" y="193.2">0.1</text>
<text x="178.5" y="196.9">0.01</text>
<text x="166.6" y="200.7">X.XXX</text>
<text x="178.6" y="200.7">0.003</text>
<text x="199.1" y="202.1">SCALE:</text>
<text x="209.6" y="202.1">SIZE:</text>
<text x="217.8" y="202.1">REV:</text>
<text x="225.3" y="202.1">SHT NUMBER:</text>
<text x="244.6" y="202.1">DRAWING NUMBER:</text>
<text x="163.4" y="204.4">ANGLES</text>
<text x="178.6" y="204.4">0.5</text>
</g>
</svg>
